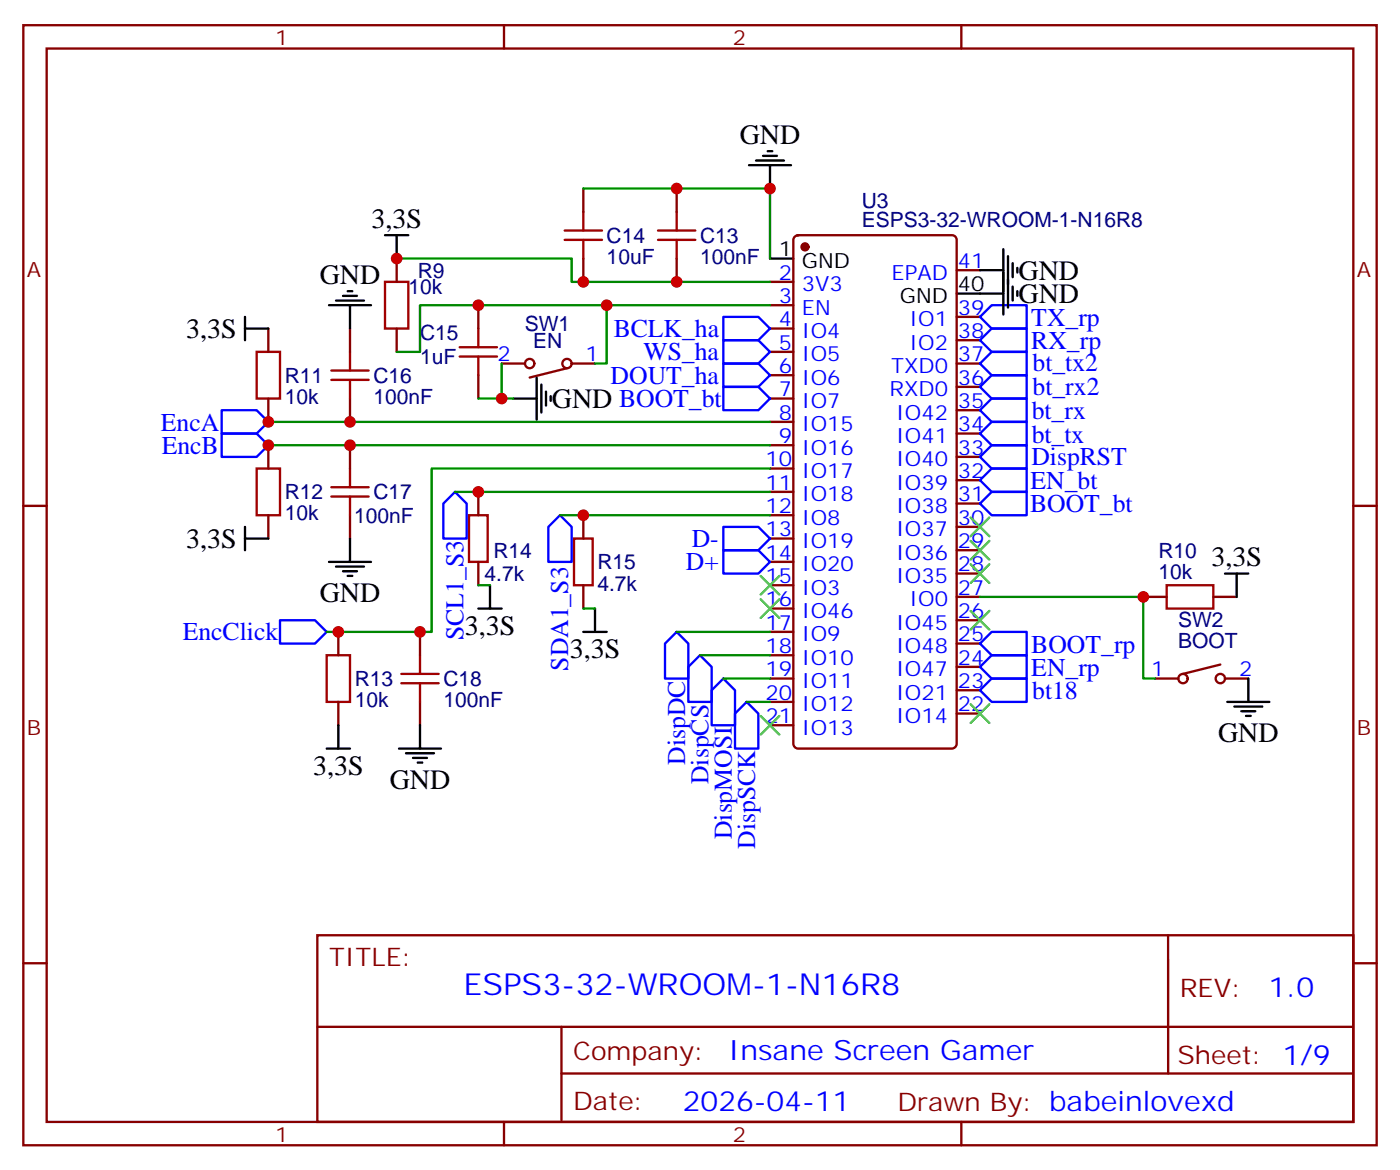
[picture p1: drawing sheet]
<svg xmlns="http://www.w3.org/2000/svg" width="212mm" height="177mm" viewBox="0 0 212 177" stroke-linecap="round" stroke-linejoin="round" font-family="sans-serif">
<g fill="none" stroke="#870000" stroke-width=".35">
<path d="M3.5 3.8h204.6v169.3h-204.6zM7.1 7.3h197.5v162.3h-197.5zM76.2 3.8v3.5M145.3 3.8v3.5M60 39.1v3.5M88.2 28.5v3.5M88.2 39.1v3.5M102.3 28.5v3.5M102.3 39.1v3.5M120.2 35.8l.4-.2h23.3a.71 .71 0 0 1 .7 .7v76.2a.76 .76 0 0 1-.7 .7h-23.3a.76 .76 0 0 1-.7-.7v-76.2zM40.6 49.7v3.5M52.9 49.7v3.5"/>
<path d="M60 49.7v3.5M72.3 46.1v3.6M72.3 56.7v3.6M75.8 55h3.6M85.7 55.7l-5.6 1.4M86.4 55h3.6M116.4 56.7h3.5M116.4 53.2h3.5M116.4 49.7h3.5M116.4 46.1h3.5M116.4 42.6h3.5M144.6 55h3.6"/>
<path d="M144.6 40.9h3.6M144.6 47.9h3.6M144.6 51.4h3.6M144.6 58.5h3.6M3.5 76.5h3.6M40.6 60.3v3.5M40.6 67.3v3.5M40.6 77.9v3.5M52.9 60.3v3.5M52.9 67.3v3.5M52.9 77.9v3.5M72.3 74.4v3.5"/>
<path d="M88.2 77.9v3.5M116.4 77.9h3.5M116.4 74.4h3.5M116.4 70.8h3.5M116.4 67.3h3.5M116.4 63.8h3.5M116.4 60.3h3.5M144.6 62h3.6M144.6 65.5h3.6M144.6 69.1h3.6M144.6 72.6h3.6M144.6 76.1h3.6"/>
<path d="M144.6 79.7h3.6M204.6 76.5h3.5M51.2 95.5v3.6M63.5 95.5v3.6M72.3 84.9v3.6M88.2 88.5v3.5M116.4 99.1h3.5M116.4 95.5h3.5M116.4 92h3.5M116.4 88.5h3.5M116.4 84.9h3.5M116.4 81.4h3.5"/>
<path d="M144.6 90.2h3.6M144.6 83.2h3.6M144.6 86.7h3.6M144.6 93.8h3.6M144.6 97.3h3.6M172.9 90.2h3.5M183.4 90.2h3.6M51.2 106.1v3.5M63.5 106.1v3.5M116.4 102.6h3.5M116.4 109.6h3.5M116.4 106.1h3.5"/>
<path d="M144.6 100.8h3.6M144.6 104.4h3.6M144.6 107.9h3.6M174.6 102.6h3.6M184.5 100.5l-5.6 1.4M185.2 102.6h3.5M3.5 145.6h3.6M48 141.4h156.6v28.2h-156.6zM48 155.2h156.5M84.9 155.2v14.2M176.6 141.4v20.9M204.6 145.6h3.5"/>
<path d="M76.2 169.6v3.5M84.9 162.3h119.6M145.3 169.6v3.5"/>
<circle cx="80.1" cy="55" r=".71"/>
<circle cx="85.7" cy="55" r=".71"/>
<circle cx="178.9" cy="102.6" r=".71"/>
<circle cx="184.5" cy="102.6" r=".71"/>
</g>
<g fill="none" stroke="#a10000" stroke-width=".35">
<path d="M85.4 36.3h5.6M85.4 34.9h5.6M88.2 32v2.9M88.2 36.3v2.8M99.5 36.3h5.6M99.5 34.9h5.6M102.3 32v2.9M102.3 36.3v2.8M38.8 53.2h3.5v7.1h-3.5zM50.1 57.4h5.6M50.1 56h5.6M52.9 53.2v2.8"/>
<path d="M52.9 57.4v2.9M58.2 42.6h3.5v7.1h-3.5zM69.5 53.9h5.6M69.5 52.5h5.6M72.3 49.7v2.8M72.3 53.9v2.8M38.8 70.8h3.5v7.1h-3.5zM50.1 75.1h5.6M50.1 73.7h5.6M52.9 70.8v2.9M52.9 75.1v2.8M70.9 77.9h2.8v7h-2.8z"/>
<path d="M49.4 99.1h3.5v7h-3.5zM63.5 99.1v2.8M86.8 81.4h2.8v7.1h-2.8zM176.4 88.5h7v3.5h-7zM60.7 103.3h5.6M60.7 101.9h5.6M63.5 103.3v2.8"/>
</g>
<g fill="none" stroke="#000" stroke-width=".35">
<path d="M58.2 35.6h3.5M60 35.6v3.5M113.2 25h6.4M114.3 24.3h4.2M115.4 23.6h2.1M116.1 22.9h.7M116.4 39.1h3.5M116.4 25v3.5M151.7 37.7v9.9M152.4 38.7v7.8M153.1 39.8v2.1M37 47.9v3.5"/>
<path d="M37 49.7h3.6M49.7 46.1h6.4M50.8 45.4h4.2M51.9 44.7h2.1M52.6 44h.7M52.9 46.1v3.6M81.1 57.1v6.3M81.8 58.1v4.3M82.5 59.2v2.1M83.3 59.9v.7M144.6 44.4h7.1M148.2 40.9h3.5"/>
<path d="M153.1 43.3v2.1M153.8 40.5v.7M153.8 44v.7M37 79.7v3.5M77.6 60.3h3.5M37 81.4h3.6M49.7 84.9h6.4M50.8 85.7h4.2M51.9 86.4h2.1M52.6 87.1h.7M52.9 81.4v3.5M72.3 92h3.5"/>
<path d="M74.1 88.5v3.5M88.2 95.5h3.5M90 92v3.5M185.2 86.7h3.5M187 86.7v3.5M49.4 113.2h3.5M51.2 109.6v3.6M60.3 113.2h6.4M61.4 113.9h4.2M62.4 114.6h2.2M63.1 115.3h.8M63.5 109.6v3.6"/>
<path d="M185.6 106.1h6.3M186.6 106.8h4.3M187.7 107.5h2.1M188.4 108.2h.7M188.7 102.6v3.5"/>
</g>
<circle cx="121.7" cy="37.3" r=".53" fill="#870000" stroke="#870000" stroke-width=".35"/>
<g fill="none" stroke="#00f" stroke-width=".35">
<path d="M109.4 58.5h5.3l1.7 1.8-1.7 1.7h-5.3zM109.4 55h5.3l1.7 1.7-1.7 1.8h-5.3zM109.4 51.4h5.3l1.7 1.8-1.7 1.8h-5.3zM109.4 47.9h5.3l1.7 1.8-1.7 1.7h-5.3zM148.2 55l1.7-1.8h5.3v3.5h-5.3zM148.2 58.5l1.7-1.8h5.3v3.6h-5.3zM148.2 47.9l1.7-1.8h5.3v3.6h-5.3zM149.9 49.7h5.3v3.5h-5.3l-1.7-1.8zM33.5 62h5.3l1.8 1.8-1.8 1.7h-5.3zM33.5 65.5h5.3l1.8 1.8-1.8 1.8h-5.3zM68.8 74.4l1.8 1.7v5.3h-3.6v-5.3zM84.7 77.9l1.7 1.8v5.2h-3.5v-5.2z"/>
<path d="M109.4 79.7h5.3l1.7 1.7-1.7 1.8h-5.3zM148.2 69.1l1.7-1.8h5.3v3.5h-5.3zM148.2 76.1l1.7-1.7h5.3v3.5h-5.3zM148.2 65.5l1.7-1.7h5.3v3.5h-5.3zM148.2 72.6l1.7-1.8h5.3v3.6h-5.3zM148.2 62l1.7-1.7h5.3v3.5h-5.3zM42.3 93.8h5.3l1.8 1.7-1.8 1.8h-5.3zM102.3 95.5l1.8 1.8v5.3h-3.6v-5.3zM105.8 99.1l1.8 1.7v5.3h-3.5v-5.3zM109.4 83.2h5.3l1.7 1.7-1.7 1.8h-5.3zM148.2 97.3l1.7-1.8h5.3v3.6h-5.3zM109.4 102.6l1.7 1.8v5.2h-3.5v-5.2z"/>
<path d="M111.1 107.9l1.8-1.8 1.8 1.8v5.3h-3.6zM148.2 104.4l1.7-1.8h5.3v3.5h-5.3zM148.2 100.8l1.7-1.7h5.3v3.5h-5.3z"/>
</g>
<g fill="none" stroke="#008700" stroke-width=".35">
<path d="M60 39.1h26.4v3.5h30M88.2 28.5h28.2v10.6M75.8 55v5.3M91.7 46.1v8.9h-1.7M116.4 46.1h-52.9v7.1h-3.5M40.6 67.3h75.8M40.6 63.8h75.8M68.8 74.4h47.6M72.3 60.3h5.3M84.7 77.9h31.7M116.4 70.8h-51.1v24.7h-15.9M72.3 88.5h1.8"/>
<path d="M88.2 92h1.8M102.3 95.5h14.1M105.8 99.1h10.6M148.2 90.2h24.7v12.4h1.7M109.4 102.6h7M112.9 106.1h3.5"/>
</g>
<g fill="#c00">
<circle cx="116.4" cy="28.5" r=".88"/>
<circle cx="102.3" cy="28.5" r=".88"/>
<circle cx="88.2" cy="42.6" r=".88"/>
<circle cx="102.3" cy="42.6" r=".88"/>
<circle cx="40.6" cy="67.3" r=".88"/>
<circle cx="40.6" cy="63.8" r=".88"/>
<circle cx="51.2" cy="95.5" r=".88"/>
<circle cx="63.5" cy="95.5" r=".88"/>
<circle cx="172.9" cy="90.2" r=".88"/>
<circle cx="88.2" cy="77.9" r=".88"/>
<circle cx="72.3" cy="74.4" r=".88"/>
<circle cx="91.7" cy="46.1" r=".88"/>
<circle cx="75.8" cy="60.3" r=".88"/>
<circle cx="72.3" cy="46.1" r=".88"/>
<circle cx="60" cy="39.1" r=".88"/>
<circle cx="52.9" cy="63.8" r=".88"/>
<circle cx="52.9" cy="67.3" r=".88"/>
</g>
<g fill="none" stroke="#3c3" stroke-width=".35">
<path d="M146.8 78.2l2.8 2.9M149.6 78.2l-2.8 2.9M115 90.6l2.8 2.8M115 87.1l2.8 2.8M117.8 90.6l-2.8 2.8M117.8 87.1l-2.8 2.8M146.8 81.8l2.8 2.8M146.8 85.3l2.8 2.8M146.8 92.4l2.8 2.8M149.6 81.8l-2.8 2.8M149.6 85.3l-2.8 2.8M149.6 92.4l-2.8 2.8"/>
<path d="M115 108.2l2.8 2.9M117.8 108.2l-2.8 2.9M146.8 106.5l2.8 2.8M149.6 106.5l-2.8 2.8"/>
</g>
<text font-size="4.6" fill="#00f" x="70.1" y="150.4">ESPS3-32-WROOM-1-N16R8</text>
<g font-size="4.2">
<text x="111.8" y="21.8">GND</text>
<text x="56.1" y="34.5">3,3S</text>
<text x="48.3" y="42.9">GND</text>
<text x="154" y="42.3">GND</text>
<text x="154" y="45.8">GND</text>
<text x="28.2" y="51.1">3,3S</text>
<text x="83.4" y="61.7">GND BOOT_bt</text>
<text x="28.2" y="82.8">3,3S</text>
<text x="183.1" y="85.6">3,3S</text>
<text x="48.3" y="91">GND</text>
<text x="70.3" y="96">3,3S</text>
<text x="86.1" y="99.5">3,3S</text>
<text x="184.1" y="112.2">GND</text>
<text x="47.3" y="117.1">3,3S</text>
<text x="58.9" y="119.3">GND</text>
</g>
<g font-size="4.2" fill="#00f">
<text x="191.8" y="150.7">1.0</text>
<text x="110.2" y="160.2">Insane Screen Gamer</text>
<text x="103.2" y="168">2026-04-11</text>
</g>
<g font-size="3.9" fill="#00f">
<text x="92.8" y="50.9">BCLK_ha</text>
<text x="155.9" y="49.3">TX_rp</text>
<text x="155.9" y="52.8">RX_rp</text>
<text x="92.3" y="58">DOUT_ha</text>
<text x="97.3" y="54.5">WS_ha</text>
<text x="156.1" y="56.2">bt_tx2</text>
<text x="156.1" y="59.7">bt_rx2</text>
<text x="24.3" y="65.2">EncA</text>
<text x="156" y="63.4">bt_rx</text>
<text x="24.4" y="68.6">EncB</text>
<text x="155.9" y="70.3">DispRST</text>
<text x="156" y="66.9">bt_tx</text>
<text x="155.7" y="77.3">BOOT_bt</text>
<text x="155.8" y="74">EN_bt</text>
<text x="104.6" y="82.7">D-</text>
<text x="103.7" y="86.2">D+</text>
<text x="27.6" y="96.8">EncClick</text>
<text x="70.1" y="96.8" transform="rotate(-90 70.1 96.8)">SCL1_S3</text>
<text x="85.9" y="101.4" transform="rotate(-90 85.9 101.4)">SDA1_S3</text>
<text x="155.9" y="98.7">BOOT_rp</text>
<text x="155.9" y="102.2">EN_rp</text>
<text x="156.1" y="105.7">bt18</text>
<text x="103.6" y="115.6" transform="rotate(-90 103.6 115.6)">DispDC</text>
<text x="107.1" y="118.5" transform="rotate(-90 107.1 118.5)">DispCS</text>
<text x="110.6" y="126.9" transform="rotate(-90 110.6 126.9)">DispMOSI</text>
<text x="114.2" y="128.3" transform="rotate(-90 114.2 128.3)">DispSCK</text>
</g>
<g font-size="3.9" fill="#800">
<text x="49.7" y="146">TITLE:</text>
<text x="178.4" y="150.7">REV:</text>
<text x="86.6" y="160.2">Company:</text>
<text x="178" y="160.8">Sheet: 1/9</text>
<text x="86.6" y="167.9">Date:</text>
<text x="135.7" y="167.9">Drawn By: babeinlovexd</text>
</g>
<g font-size="3.2" fill="#800">
<text x="41.6" y="6.8">1</text>
<text x="110.8" y="6.8">2</text>
<text x="4.1" y="41.9">A</text>
<text x="205.1" y="41.9">A</text>
<text x="4.1" y="111.1">B</text>
<text x="205.1" y="111.1">B</text>
<text x="41.6" y="172.6">1</text>
<text x="110.8" y="172.6">2</text>
</g>
<g font-size="3.2" fill="#000080">
<text x="130.3" y="34.4">ESPS3-32-WROOM-1-N16R8</text>
<text x="130.3" y="31.4">U3</text>
<text x="63.2" y="42">R9</text>
<text x="91.7" y="39.9">10uF</text>
<text x="91.7" y="36.7">C14</text>
<text x="105.8" y="39.9">100nF</text>
<text x="105.8" y="36.7">C13</text>
<text x="61.7" y="44.4">10k</text>
<text x="63.5" y="51.4">C15</text>
<text x="79.3" y="50">SW1</text>
<text x="80.6" y="52.6">EN</text>
<text x="43" y="57.9">R11</text>
<text x="56.4" y="57.8">C16</text>
<text x="63.5" y="55">1uF</text>
<text x="43" y="61">10k</text>
<text x="56.4" y="61.1">100nF</text>
<text x="43" y="75.5">R12</text>
<text x="56.4" y="75.5">C17</text>
<text x="43" y="78.7">10k</text>
<text x="53.5" y="79">100nF</text>
<text x="73.3" y="87.8">4.7k</text>
<text x="74.6" y="84.3">R14</text>
<text x="90.3" y="89.3">4.7k</text>
<text x="90.3" y="86.1">R15</text>
<text x="175.1" y="87.5">10k</text>
<text x="175.1" y="84.3">R10</text>
<text x="178.1" y="94.8">SW2</text>
<text x="178.1" y="97.9">BOOT</text>
<text x="53.6" y="106.9">10k</text>
<text x="53.6" y="103.7">R13</text>
<text x="67" y="106.9">100nF</text>
<text x="67" y="103.7">C18</text>
</g>
<g font-size="3.2">
<text x="117.8" y="38.7">1</text>
<text x="121.2" y="40.5">GND</text>
<text x="136.1" y="45.8">GND</text>
<text x="144.8" y="44">40</text>
</g>
<g font-size="3.2" fill="#00f">
<text x="144.8" y="40.5">41</text>
<text x="117.8" y="45.8">3</text>
<text x="117.8" y="42.3">2</text>
<text x="121.2" y="47.6">EN</text>
<text x="121.2" y="44">3V3</text>
<text x="134.8" y="42.3">EPAD</text>
<text x="144.8" y="47.6">39</text>
<text x="117.8" y="52.8">5</text>
<text x="117.8" y="49.3">4</text>
<text x="121.2" y="51.1">IO4</text>
<text x="137.5" y="49.3">IO1</text>
<text x="137.5" y="52.8">IO2</text>
<text x="144.8" y="51.1">38</text>
<text x="75.2" y="54.6">2</text>
<text x="88.5" y="54.6">1</text>
<text x="117.8" y="59.9">7</text>
<text x="117.8" y="56.4">6</text>
<text x="121.2" y="58.1">IO6</text>
<text x="121.2" y="54.6">IO5</text>
<text x="134.5" y="59.9">RXD0</text>
<text x="134.7" y="56.4">TXD0</text>
<text x="144.8" y="54.6">37</text>
<text x="144.8" y="58.1">36</text>
<text x="117.8" y="63.4">8</text>
<text x="121.2" y="65.2">IO15</text>
<text x="121.2" y="61.7">IO7</text>
<text x="135.5" y="63.4">IO42</text>
<text x="144.8" y="61.7">35</text>
<text x="144.8" y="65.2">34</text>
<text x="115.7" y="70.5">10</text>
<text x="117.8" y="67">9</text>
<text x="121.2" y="68.7">IO16</text>
<text x="135.5" y="67">IO41</text>
<text x="135.5" y="70.5">IO40</text>
<text x="144.8" y="68.7">33</text>
<text x="115.7" y="77.5">12</text>
<text x="115.7" y="74">11</text>
<text x="121.2" y="75.8">IO18</text>
<text x="121.2" y="72.2">IO17</text>
<text x="135.5" y="74">IO39</text>
<text x="135.5" y="77.5">IO38</text>
<text x="144.8" y="72.2">32</text>
<text x="144.8" y="75.8">31</text>
<text x="115.7" y="81.1">13</text>
<text x="121.2" y="82.8">IO19</text>
<text x="121.2" y="79.3">IO8</text>
<text x="135.5" y="81.1">IO37</text>
<text x="144.8" y="79.3">30</text>
<text x="144.8" y="82.8">29</text>
<text x="115.7" y="88.1">15</text>
<text x="115.7" y="84.6">14</text>
<text x="121.2" y="89.9">IO3</text>
<text x="121.2" y="86.4">IO20</text>
<text x="135.5" y="84.6">IO36</text>
<text x="135.5" y="88.1">IO35</text>
<text x="144.8" y="86.4">28</text>
<text x="144.8" y="89.9">27</text>
<text x="115.7" y="95.2">17</text>
<text x="115.7" y="91.7">16</text>
<text x="121.2" y="93.4">IO46</text>
<text x="135.5" y="95.2">IO45</text>
<text x="137.5" y="91.7">IO0</text>
<text x="144.8" y="93.4">26</text>
<text x="115.7" y="98.7">18</text>
<text x="121.2" y="100.5">IO10</text>
<text x="121.2" y="96.9">IO9</text>
<text x="135.5" y="98.7">IO48</text>
<text x="144.8" y="96.9">25</text>
<text x="144.8" y="100.5">24</text>
<text x="115.7" y="105.8">20</text>
<text x="115.7" y="102.2">19</text>
<text x="121.2" y="107.5">IO12</text>
<text x="121.2" y="104">IO11</text>
<text x="135.5" y="102.2">IO47</text>
<text x="135.5" y="105.8">IO21</text>
<text x="144.8" y="104">23</text>
<text x="144.8" y="107.5">22</text>
<text x="174" y="102.2">1</text>
<text x="187.3" y="102.2">2</text>
<text x="115.7" y="109.3">21</text>
<text x="121.2" y="111.1">IO13</text>
<text x="135.5" y="109.3">IO14</text>
</g>
</svg>
